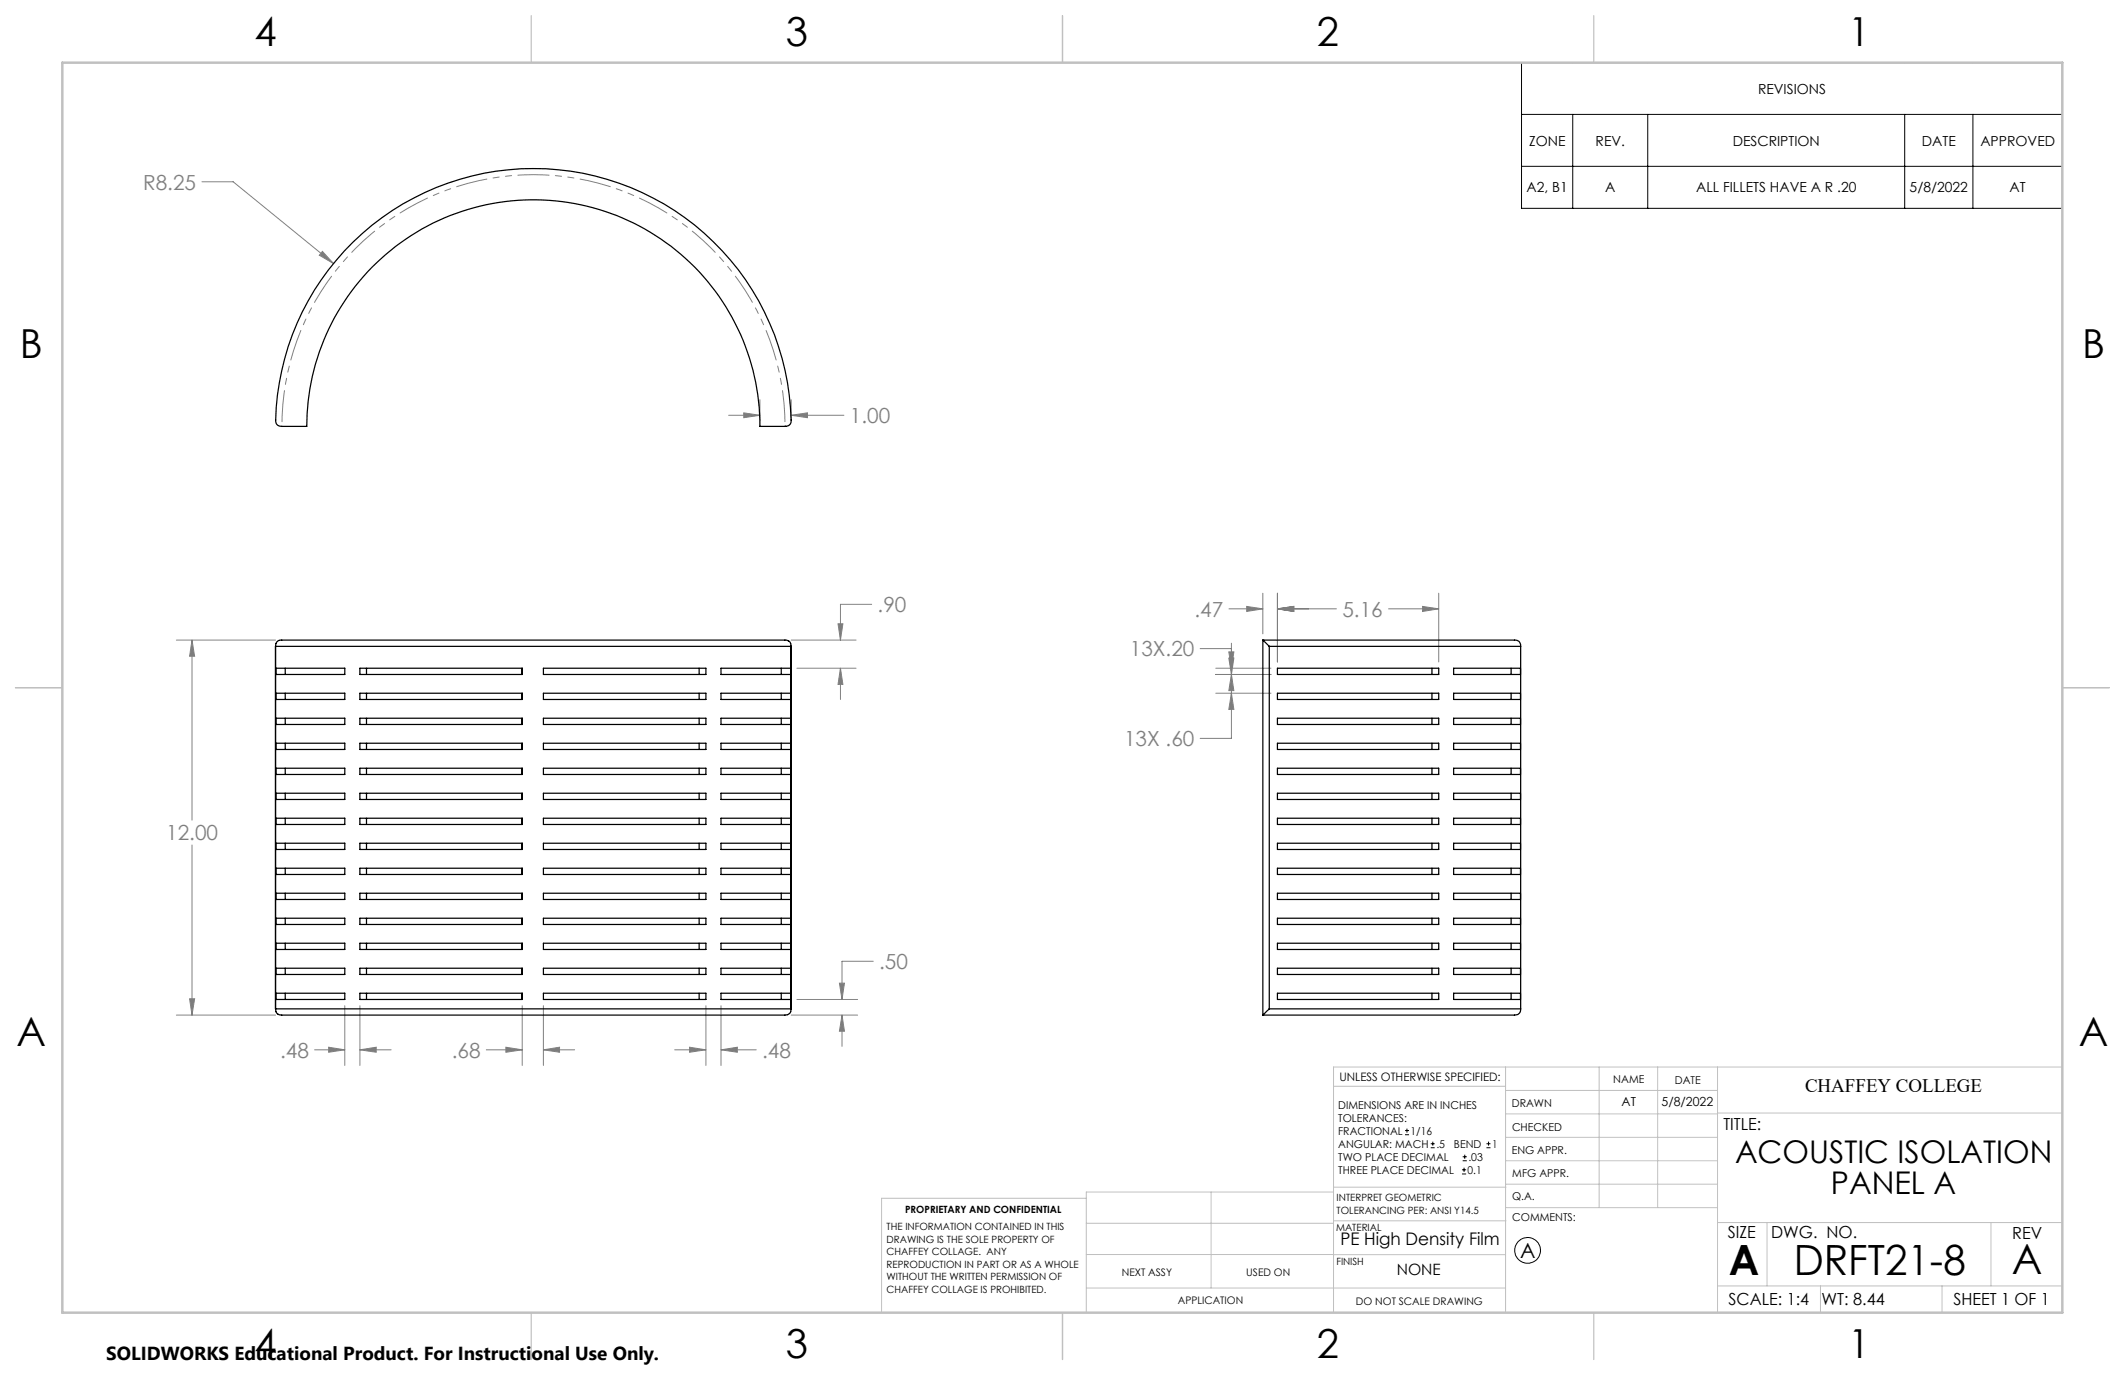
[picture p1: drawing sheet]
<svg xmlns="http://www.w3.org/2000/svg" width="432mm" height="279mm" viewBox="0 0 432 279" stroke-linecap="round" stroke-linejoin="round" font-family="sans-serif">
<g fill="none" stroke="#000" stroke-width=".2">
<path d="M309.2 12.7h109.9v29.6h-109.9zM309.2 23.2h109.9M309.2 33.8h109.9M319.6 23.2v19.1M334.8 23.2v19.1M387 23.2v19.1M400.9 23.2v19.1M285.5 230.6h.8M285.5 229.7h.8M285.9 229.3v.9M290.7 233.2h.8M290.7 232.4h.8"/>
<path d="M291.1 232v.8M297.1 238.5h.8M297.1 237.7h.8M297.2 235.9h.9M297.2 235.1h.9M297.5 237.3v.8M297.6 234.6v.9M302 233.2h.9M302 232.4h.9M302.5 232v.8"/>
<circle cx="310.4" cy="254.1" r="2.62"/>
</g>
<g fill="none" stroke="#808080" stroke-width=".2">
<path d="M41 36.9h6.4l20.4 16.7M65.5 51.1l2.3 2.5-2.9-1.7zM148.1 84.4h6.3M151.1 83.9l3.3 .5-3.3 .5zM154.4 81.2v4.2M160.8 84.4l3.3-.5v1zM160.8 81.2v4.2M160.8 84.4h10.7M35.8 130.1h20.2M39 130.1l.5 3.2h-1zM39 130.1v36.6M160.8 130.1h13.2"/>
<path d="M161.9 135.8h12.1M170.3 126.8h1l-.5 3.3zM170.8 135.8l.5 3.3h-1zM170.8 135.8v6.3M177.1 122.8h-6.3v7.3M243.9 131.8h6.3M247.1 135.8h11.2M247.1 137.1h11.2M249.7 132.5h1l-.5 3.3zM249.7 133.7h1l-.5 3.4zM249.7 123.7h6.9M250.2 137.1l.5 3.2h-1z"/>
<path d="M250.2 130.7v19.3h-6.3M253.3 123.2l3.3 .5-3.3 .5zM256.6 120.5v8.3M259.6 123.7l3.3-.5v1zM259.6 120.5v14M259.6 123.7h12M282.2 123.7h10.1M289.1 123.2l3.2 .5-3.2 .5zM292.3 120.5v14M247.1 140.9h11.2M250.2 140.9l.5 3.2h-1zM39 171.7v34.6"/>
<path d="M170.6 199.8h1l-.5 3.3zM177.4 195.3h-6.3v7.8M35.8 206.3h20.2M38.5 203h1l-.5 3.3zM63.9 213.3h6.2M66.8 212.8l3.3 .5-3.3 .5zM70.1 204.4v12.1M73.1 213.3l3.3-.5v1zM73.1 213.3h6.4M73.1 204.4v12.1M98.8 213.3h7.3M102.8 212.8l3.3 .5-3.3 .5z"/>
<path d="M106.1 204.4v12.1M110.4 213.3l3.3-.5v1zM110.4 213.3h6.4M110.4 204.4v12.1M137.1 213.3h6.3M140.1 212.8l3.3 .5-3.3 .5zM143.4 204.4v12.1M146.5 213.3l3.3-.5v1zM146.5 204.4v12.1M146.5 213.3h7.2M160.8 206.3h13.5M161.9 203.1h12.4"/>
<path d="M171.1 206.3l.5 3.2h-1zM171.1 206.3v6.3"/>
</g>
<g fill="none" stroke="#c0c0c0" stroke-width=".2">
<path d="M305.9 216.8v49.9M324.9 216.8v28.6M336.8 216.8v28.6M349 216.8v49.9M419.1 216.8h-148.1v49.9M271 220.7h34.9M305.9 231.1h43.1M305.9 226.3h43.1M305.9 221.6h43.1M305.9 235.9h43.1M349 226.2h70.1M220.7 248.6h50.3"/>
<path d="M220.7 254.9h50.3M220.7 243.5h-41.6v23.2M246.1 242.2v19.5M271 255h34.9M271 248.1h35M271 242.2h-50.3v24.5M271 241.2h35M305.9 240.6h43.1M306 245.4h43M349 248.4h70.1M359.1 248.4v12.9M404.6 248.4v12.9"/>
<path d="M220.7 261.7h85.2M349 261.3h70.1M369.9 261.3v5.4M394.6 261.3v5.4"/>
</g>
<path d="M108 3.2v9.5M215.9 3.2v9.5M323.8 3.2v9.5M3.1 139.7h9.6M419.1 139.7h9.5M108 266.7v9.6M215.9 266.7v9.6M323.8 266.7v9.6" fill="none" stroke="#c0c0c0" stroke-width=".25"/>
<path d="M12.7 12.7h406.4v254h-406.4z" fill="none" stroke="#c0c0c0" stroke-width=".5"/>
<path d="M65.5 51.1l-.6 .8 2.9 1.7zM151.1 83.9l3.3 .5-3.3 .5zM160.8 84.4l3.3-.5v1zM38.5 203h1l-.5 3.3zM39 130.1l.5 3.2h-1zM146.5 213.3l3.3-.5v1zM140.1 212.8l3.3 .5-3.3 .5zM110.4 213.3l3.3-.5v1zM102.8 212.8l3.3 .5-3.3 .5zM73.1 213.3l3.3-.5v1zM66.8 212.8l3.3 .5-3.3 .5zM170.8 135.8l.5 3.3h-1zM170.3 126.8h1l-.5 3.3zM170.6 199.8h1l-.5 3.3zM171.1 206.3l.5 3.2h-1zM259.6 123.7l3.3-.5v1zM289.1 123.2l3.2 .5-3.2 .5zM249.7 132.5h1l-.5 3.3zM250.2 137.1l.5 3.2h-1zM253.3 123.2l3.3 .5-3.3 .5zM259.6 123.7l3.3-.5v1zM249.7 133.7h1l-.5 3.4zM250.2 140.9l.5 3.2h-1z" fill="#808080"/>
<g fill="none" stroke="#000" stroke-width=".25">
<path d="M71.8 49.1a52.4 52.4 0 0 1 56.5-10.9 52.4 52.4 0 0 1 32.4 47.6 1.2 1.2 0 0 1-1.2 .8h-5.1a46 46 0 0 0-46-46 46 46 0 0 0-46.1 46h-5a1.12 1.12 0 0 1-1.3-1.3 52.3 52.3 0 0 1 15.8-36.2zM159.5 86.6h.1M56 131.3l.1-.5 .2-.4 .6-.3h102.2a1.2 1.2 0 0 1 1.6 1.2M56 131.3v73.7M56 131.3h104.7M56.1 135.8h14v1.3h-14zM58 135.8v1.3M73.1 135.8h33v1.3h-33zM74.5 135.8v1.3M106.1 135.8v1.3M110.4 135.8h33v1.3h-33zM142.1 135.8v1.3"/>
<path d="M146.5 135.8h14.2v1.3h-14.2zM158.8 135.8v1.3M160.7 131.3v73.7M256.6 130.1h51.1a1.09 1.09 0 0 1 1.3 1.2M256.6 130.1l1.3 1.2M256.6 130.1h.1M256.6 130.1v76.2M257.9 131.3h51.1M257.9 131.3v73.7M259.6 135.8h32.7v1.3h-32.7zM291 135.8v1.3M295.4 135.8h13.6v1.3h-13.6z"/>
<path d="M307.1 135.8v1.3M309 131.3v73.7M56.1 151h14v1.3h-14zM56.1 156.1h14v1.3h-14zM56.1 140.9h14v1.2h-14zM56.1 145.9h14v1.3h-14zM58 140.9v1.2M58 145.9v1.3M58 151v1.3M58 156.1v1.3M73.1 151h33v1.3h-33zM73.1 156.1h33v1.3h-33z"/>
<path d="M73.1 140.9h33v1.2h-33zM73.1 145.9h33v1.3h-33zM74.5 140.9v1.2M74.5 145.9v1.3M74.5 151v1.3M74.5 156.1v1.3M106.1 140.9v1.2M106.1 145.9v1.3M106.1 151v1.3M106.1 156.1v1.3M110.4 156.1h33v1.3h-33zM110.4 145.9h33v1.3h-33z"/>
<path d="M110.4 151h33v1.3h-33zM110.4 140.9h33v1.2h-33zM142.1 140.9v1.2M142.1 145.9v1.3M142.1 151v1.3M142.1 156.1v1.3M146.5 151h14.2v1.3h-14.2zM146.5 156.1h14.2v1.3h-14.2zM146.5 140.9h14.2v1.2h-14.2zM146.5 145.9h14.2v1.3h-14.2zM158.8 140.9v1.2M158.8 145.9v1.3"/>
<path d="M158.8 151v1.3M158.8 156.1v1.3M259.6 151h32.7v1.3h-32.7zM259.6 156.1h32.7v1.3h-32.7zM259.6 140.9h32.7v1.2h-32.7zM259.6 145.9h32.7v1.3h-32.7zM291 140.9v1.2M291 145.9v1.3M291 151v1.3M291 156.1v1.3M295.4 151h13.6v1.3h-13.6zM295.4 156.1h13.6v1.3h-13.6z"/>
<path d="M295.4 140.9h13.6v1.2h-13.6zM295.4 145.9h13.6v1.3h-13.6zM307.1 140.9v1.2M307.1 145.9v1.3M307.1 151v1.3M307.1 156.1v1.3M56.1 171.3h14v1.3h-14zM56.1 176.4h14v1.3h-14zM56.1 161.2h14v1.3h-14zM56.1 166.3h14v1.2h-14zM58 161.2v1.3M58 166.3v1.2"/>
<path d="M58 171.3v1.3M58 176.4v1.3M73.1 171.3h33v1.3h-33zM73.1 176.4h33v1.3h-33zM73.1 161.2h33v1.3h-33zM73.1 166.3h33v1.2h-33zM74.5 161.2v1.3M74.5 166.3v1.2M74.5 171.3v1.3M74.5 176.4v1.3M106.1 161.2v1.3M106.1 166.3v1.2"/>
<path d="M106.1 171.3v1.3M106.1 176.4v1.3M110.4 161.2h33v1.3h-33zM110.4 176.4h33v1.3h-33zM110.4 166.3h33v1.2h-33zM110.4 171.3h33v1.3h-33zM142.1 161.2v1.3M142.1 166.3v1.2M142.1 171.3v1.3M142.1 176.4v1.3M146.5 171.3h14.2v1.3h-14.2zM146.5 176.4h14.2v1.3h-14.2z"/>
<path d="M146.5 161.2h14.2v1.3h-14.2zM146.5 166.3h14.2v1.2h-14.2zM158.8 161.2v1.3M158.8 166.3v1.2M158.8 171.3v1.3M158.8 176.4v1.3M259.6 171.3h32.7v1.3h-32.7zM259.6 176.4h32.7v1.3h-32.7zM259.6 161.2h32.7v1.3h-32.7zM259.6 166.3h32.7v1.2h-32.7zM291 161.2v1.3M291 166.3v1.2"/>
<path d="M291 171.3v1.3M291 176.4v1.3M295.4 171.3h13.6v1.3h-13.6zM295.4 176.4h13.6v1.3h-13.6zM295.4 161.2h13.6v1.3h-13.6zM295.4 166.3h13.6v1.2h-13.6zM307.1 161.2v1.3M307.1 166.3v1.2M307.1 171.3v1.3M307.1 176.4v1.3M56.1 191.7h14v1.2h-14zM56.1 196.7h14v1.3h-14z"/>
<path d="M56.1 181.5h14v1.3h-14zM56.1 186.6h14v1.3h-14zM58 181.5v1.3M58 186.6v1.3M58 191.7v1.2M58 196.7v1.3M73.1 191.7h33v1.2h-33zM73.1 196.7h33v1.3h-33zM73.1 181.5h33v1.3h-33zM73.1 186.6h33v1.3h-33zM74.5 181.5v1.3M74.5 186.6v1.3"/>
<path d="M74.5 191.7v1.2M74.5 196.7v1.3M106.1 181.5v1.3M106.1 186.6v1.3M106.1 191.7v1.2M106.1 196.7v1.3M110.4 196.7h33v1.3h-33zM110.4 186.6h33v1.3h-33zM110.4 191.7h33v1.2h-33zM110.4 181.5h33v1.3h-33zM142.1 181.5v1.3M142.1 186.6v1.3"/>
<path d="M142.1 191.7v1.2M142.1 196.7v1.3M146.5 191.7h14.2v1.2h-14.2zM146.5 196.7h14.2v1.3h-14.2zM146.5 181.5h14.2v1.3h-14.2zM146.5 186.6h14.2v1.3h-14.2zM158.8 181.5v1.3M158.8 186.6v1.3M158.8 191.7v1.2M158.8 196.7v1.3M259.6 191.7h32.7v1.2h-32.7zM259.6 196.7h32.7v1.3h-32.7z"/>
<path d="M259.6 181.5h32.7v1.3h-32.7zM259.6 186.6h32.7v1.3h-32.7zM291 181.5v1.3M291 186.6v1.3M291 191.7v1.2M291 196.7v1.3M295.4 191.7h13.6v1.2h-13.6zM295.4 196.7h13.6v1.3h-13.6zM295.4 181.5h13.6v1.3h-13.6zM295.4 186.6h13.6v1.3h-13.6zM307.1 181.5v1.3M307.1 186.6v1.3"/>
<path d="M307.1 191.7v1.2M307.1 196.7v1.3M56 205a1.24 1.24 0 0 0 1.7 1.3h101.8l.5-.1M56 205h104.7M56.1 201.8h14v1.3h-14zM58 201.8v1.3M73.1 201.8h33v1.3h-33zM74.5 201.8v1.3M106.1 201.8v1.3M110.4 201.8h33v1.3h-33zM142.1 201.8v1.3M146.5 201.8h14.2v1.3h-14.2z"/>
<path d="M158.8 201.8v1.3M160.7 205v.6l-.7 .6M256.6 206.3h.1M257.9 205l-1.3 1.3M257.9 205h51.1M259.6 201.8h32.7v1.3h-32.7zM291 201.8v1.3M295.4 201.8h13.6v1.3h-13.6zM307.1 201.8v1.3M309 205a1.26 1.26 0 0 1-1.7 1.3h-50.7"/>
</g>
<path d="M159.5 86.6a51.1 51.1 0 0 0-51.1-51.1 51.1 51.1 0 0 0-51.1 51.1" fill="none" stroke="#808080" stroke-width=".2" stroke-dasharray="6.3 1.3 1.3 1.3 1.3 1.3" stroke-dashoffset="-.9"/>
<g font-size="8.5">
<text x="351.3" y="259">A</text>
<text x="364.5" y="259">DRFT21-8</text>
<text x="408.8" y="258.9">A</text>
</g>
<g font-size="8.1">
<text x="51.7" y="9.3">4</text>
<text x="159.7" y="9.3">3</text>
<text x="267.6" y="9.3">2</text>
<text x="375.6" y="9.3">1</text>
<text x="4" y="72.8">B</text>
<text x="423.1" y="72.8">B</text>
<text x="3.3" y="212.5">A</text>
<text x="422.4" y="212.5">A</text>
<text x="51.7" y="276">4</text>
<text x="159.7" y="276">3</text>
<text x="267.6" y="276">2</text>
<text x="375.6" y="276">1</text>
</g>
<g font-size="6.3">
<text x="352.6" y="236.4">ACOUSTIC ISOLATION</text>
<text x="372.1" y="242.7">PANEL A</text>
</g>
<g font-size="4.2" fill="#808080">
<text x="29.1" y="38.5">R8.25</text>
<text x="172.7" y="86">1.00</text>
<text x="178.3" y="124.4">.90</text>
<text x="242.7" y="125.3">.47</text>
<text x="272.8" y="125.3">5.16</text>
<text x="229.6" y="133.4">13X.20</text>
<text x="228.4" y="151.6">13X .60</text>
<text x="33.8" y="170.8">12.00</text>
<text x="178.6" y="196.9">.50</text>
<text x="56.9" y="214.9">.48</text>
<text x="91.8" y="214.9">.68</text>
<text x="154.8" y="214.9">.48</text>
</g>
<text font-size="4.2" x="308.9" y="255.6">A</text>
<text font-size="3.9" x="366.8" y="222">CHAFFEY COLLEGE</text>
<text font-size="3.8" x="21.6" y="276.3">SOLIDWORKS Educational Product. For Instructional Use Only.</text>
<text font-size="3.5" x="272.4" y="253">PE High Density Film</text>
<g font-size="3.4">
<text x="350.2" y="229.5">TITLE:</text>
<text x="351.1" y="251.6">SIZE</text>
<text x="359.9" y="251.6">DWG. NO.</text>
<text x="408.9" y="251.7">REV</text>
<text x="351.2" y="265.2">SCALE: 1:4</text>
<text x="370.1" y="265.3">WT: 8.44</text>
<text x="396.9" y="265.2">SHEET 1 OF 1</text>
</g>
<text font-size="3.2" x="283.8" y="259.1">NONE</text>
<g font-size="2.8">
<text x="357.2" y="19">REVISIONS</text>
<text x="310.7" y="29.6">ZONE</text>
<text x="324.2" y="29.6">REV.</text>
<text x="352.1" y="29.6">DESCRIPTION</text>
<text x="390.5" y="29.6">DATE</text>
<text x="402.4" y="29.6">APPROVED</text>
<text x="310.2" y="39.1">A2, B1</text>
<text x="326.2" y="39.1">A</text>
<text x="344.7" y="39.1">ALL FILLETS HAVE A R .20</text>
<text x="388" y="39.1">5/8/2022</text>
<text x="408.4" y="39.1">AT</text>
</g>
<g font-size="2.5">
<text x="329.5" y="224.8">AT</text>
<text x="337.6" y="224.8">5/8/2022</text>
</g>
<text font-size="2.4" x="272.2" y="219.7">UNLESS OTHERWISE SPECIFIED:</text>
<g font-size="2.2">
<text x="327.8" y="220.1">NAME</text>
<text x="340.3" y="220.2">DATE</text>
<text x="271.9" y="225.3">DIMENSIONS ARE IN INCHES</text>
<text x="271.9" y="227.9">TOLERANCES:</text>
<text x="307.2" y="224.9">DRAWN</text>
<text x="271.9" y="230.6">FRACTIONAL</text>
<text x="271.9" y="233.2">ANGULAR: MACH</text>
<text x="286.6" y="230.6">1/16</text>
<text x="291.9" y="233.2">.5</text>
<text x="295.4" y="233.2">BEND</text>
<text x="303.2" y="233.2">1</text>
<text x="307.3" y="229.8">CHECKED</text>
<text x="271.9" y="238.5">THREE PLACE DECIMAL</text>
<text x="271.9" y="235.9">TWO PLACE DECIMAL</text>
<text x="298.2" y="238.5">0.1</text>
<text x="298.4" y="235.9">.03</text>
<text x="307.2" y="234.5">ENG APPR.</text>
<text x="307.3" y="239.2">MFG APPR.</text>
<text x="307.3" y="243.9">Q.A.</text>
<text x="307.3" y="248.1">COMMENTS:</text>
</g>
<g font-size="2.1">
<text x="227.9" y="259.2">NEXT ASSY</text>
<text x="253.3" y="259.2">USED ON</text>
<text x="239.3" y="265">APPLICATION</text>
<text x="275.5" y="265.1">DO NOT SCALE DRAWING</text>
</g>
<g font-size="2">
<text x="271.6" y="244.1">INTERPRET GEOMETRIC</text>
<text x="180.2" y="250">THE INFORMATION CONTAINED IN THIS</text>
<text x="183.9" y="246.4">PROPRIETARY AND CONFIDENTIAL</text>
<text x="271.5" y="250.2">MATERIAL</text>
<text x="271.6" y="246.6">TOLERANCING PER: ANSI Y14.5</text>
<text x="180.2" y="252.5">DRAWING IS THE SOLE PROPERTY OF</text>
<text x="180.2" y="255.1">CHAFFEY COLLAGE. ANY</text>
<text x="180.2" y="257.6">REPRODUCTION IN PART OR AS A WHOLE</text>
<text x="271.5" y="257">FINISH</text>
<text x="180.2" y="260.1">WITHOUT THE WRITTEN PERMISSION OF</text>
<text x="180.2" y="262.6">CHAFFEY COLLAGE IS PROHIBITED.</text>
</g>
</svg>
